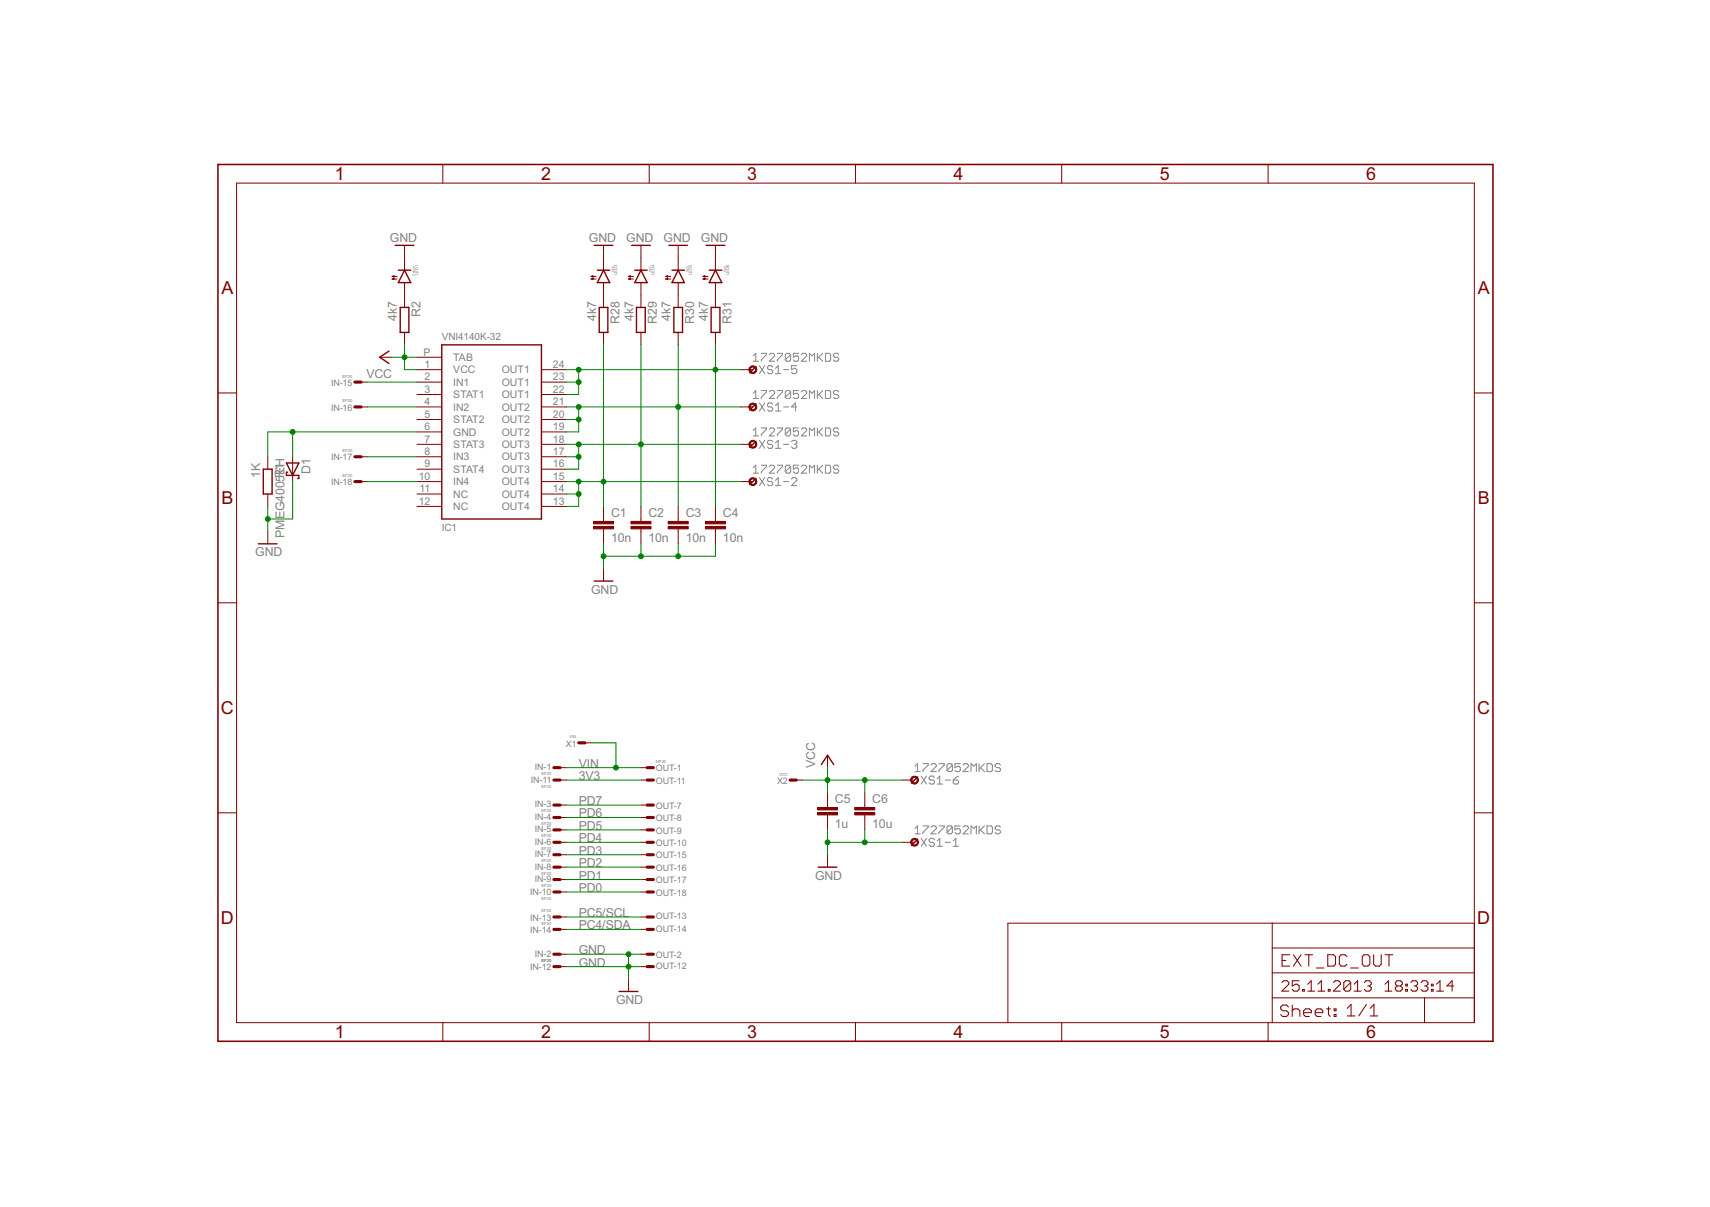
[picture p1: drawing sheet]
<svg xmlns="http://www.w3.org/2000/svg" width="210mm" height="148mm" viewBox="0 0 210 148" stroke-linecap="round" stroke-linejoin="round" font-family="sans-serif">
<g fill="none" stroke="#808080" stroke-width=".12">
<path d="M92.5 57.4l.3-.3v1M92.5 43.7l.3-.3v.9M92.5 48.3l.3-.4v1M92.5 52.9l.3-.4v1M92.5 58.1h.6M92.5 53.5h.6M92.5 48.9h.6M92.5 44.3h.6M93.2 58.6l.7 1M93.2 54.1l.7 .9M93.2 49.5l.7 1M93.2 44.9l.7 1"/>
<path d="M93.5 57.1h.6v.2l-.6 .6v.2M93.5 43.4h.6v.1l-.6 .7v.1M93.5 47.9h.6v.2l-.6 .7v.1M93.5 52.5h.6v.2l-.6 .6v.2M93.9 58.6l-.7 1M93.9 54.1l-.7 .9M93.9 49.5l-.7 1M93.9 44.9l-.7 1M94.4 57.3l.2-.2h.3l.2 .2v.1l-.7 .7h.7M94.4 43.5l.2-.1h.3l.2 .1v.2l-.7 .6h.7M94.4 48.1l.2-.2h.3l.2 .2v.2l-.7 .6h.7M94.4 52.7l.2-.2h.3l.2 .2v.2l-.7 .6h.7"/>
<path d="M94.8 58.8l-.1-.2h-.3l-.2 .2v.2l.2 .1h.3l.1 .2v.2l-.1 .1h-.3l-.2-.1M94.8 45.1l-.1-.2h-.3l-.2 .2v.1l.2 .2h.3l.1 .2v.1l-.1 .2h-.3l-.2-.2M94.8 49.6l-.1-.1h-.3l-.2 .1v.2l.2 .2h.3l.1 .1v.2l-.1 .2h-.3l-.2-.2M94.8 54.2l-.1-.1h-.3l-.2 .1v.2l.2 .1h.3l.1 .2v.2l-.1 .1h-.3l-.2-.1M95.2 59.6h.6M95.2 59l.3-.4v1M95.2 45.2l.3-.3v1M95.2 49.8l.3-.3v1M95.2 54.4l.3-.3v.9M95.2 55h.6M95.2 50.5h.6M95.2 45.9h.6"/>
<path d="M95.4 57.1h.7v.2l-.7 .6v.2M95.4 43.4h.7v.1l-.7 .7v.1M95.4 47.9h.7v.2l-.7 .7v.1M95.4 52.5h.7v.2l-.7 .6v.2M96.2 59.1h.6M96.2 54.5h.6M96.2 50h.6M96.2 45.4h.6M97 57.3v.6l-.1 .2h-.3l-.2-.2M97 57.3l-.1-.2h-.3l-.2 .2v.6M97 43.5l-.1-.1h-.3l-.2 .1v.7M97 48.1l-.1-.2h-.3l-.2 .2v.7"/>
<path d="M97 52.7l-.1-.2h-.3l-.2 .2v.6M97 43.5v.7l-.1 .1h-.3l-.2-.1M97 48.1v.7l-.1 .1h-.3l-.2-.1M97 52.7v.6l-.1 .2h-.3l-.2-.2M97 57.3l-.6 .6M97 52.7l-.6 .6M97 48.1l-.6 .7M97 43.5l-.6 .7M97.2 58.8l.1-.2h.3l.2 .2v.2l-.6 .6h.6M97.2 54.2l.1-.1h.3l.2 .1v.2l-.2 .1M97.5 54.5h.1M97.6 54.5l.2 .2v.2l-.2 .1h-.3l-.1-.1"/>
<path d="M97.8 50h-.6l.4-.5v1M97.8 44.9h-.6v.5l.3-.2h.1l.2 .2v.3l-.2 .2h-.3l-.1-.2M98 57.1h-.6v.5l.5-.2 .1 .2v.3l-.1 .2h-.4l-.1-.2M98 43.4h-.6v.5l.5-.2 .1 .2v.3l-.1 .1h-.4l-.1-.1M98 47.9h-.6v.5l.3-.1h.2l.1 .1v.4l-.1 .1h-.4l-.1-.1M98 52.5h-.6v.5l.3-.1h.2l.1 .1v.3l-.1 .2h-.4l-.1-.2M98.4 57.3l.1-.2h.3l.2 .2v.1l-.6 .7h.6M98.4 43.5l.1-.1h.3l.2 .1v.2l-.6 .6h.6M98.4 48.1l.1-.2h.3l.2 .2v.2l-.6 .6h.6M98.4 52.7l.1-.2h.3l.2 .2v.2l-.6 .6h.6M99.4 44.3v-.9l.3 .3 .3-.3v.9M99.4 48.9v-1l.3 .4 .3-.4v1"/>
<path d="M99.4 53.5v-1l.3 .4 .3-.4v1M99.4 58.1v-1l.3 .3 .3-.3v1M100.3 43.4v.9M100.3 47.9v1M100.3 52.5v1M100.3 57.1v1M100.5 57.6l.5 .5M100.5 53l.5 .5M100.5 48.4l.5 .5M100.5 43.9l.5 .4M101 57.1l-.7 .7M101 52.5l-.7 .7"/>
<path d="M101 47.9l-.7 .7M101 43.4l-.7 .6M101.3 57.1h.5l.2 .2v.6l-.2 .2h-.5zM101.3 43.4h.5l.2 .1v.7l-.2 .1h-.5zM101.3 47.9h.5l.2 .2v.7l-.2 .1h-.5zM101.3 52.5h.5l.2 .2v.6l-.2 .2h-.5zM103 57.3l-.2-.2h-.3l-.2 .2v.1l.2 .2h.3l.2 .2v.1l-.2 .2h-.3l-.2-.2M103 43.5l-.2-.1h-.3l-.2 .1v.2l.2 .2h.3l.2 .1v.2l-.2 .1h-.3l-.2-.1M103 48.1l-.2-.2h-.3l-.2 .2v.2l.2 .1h.3l.2 .2v.2l-.2 .1h-.3l-.2-.1M103 52.7l-.2-.2h-.3l-.2 .2v.2l.2 .1h.3l.2 .2v.1l-.2 .2h-.3l-.2-.2M112.3 94.1l.3-.4v1M112.3 94.7h.7"/>
<path d="M113.1 95.3l.6 .9M113.3 93.7h.6v.2l-.6 .7v.1M113.7 95.3l-.6 .9M114.3 93.9l.1-.2h.4l.1 .2v.2l-.6 .6h.6M114.7 95.4l-.1-.1h-.4l-.2 .1v.2l.2 .2h.4l.1 .1v.2l-.1 .1h-.4l-.2-.1M115 95.6l.4-.3v.9M115 96.2h.7M115.3 93.7h.6v.2l-.6 .7v.1M116 95.8h.7M116.9 93.9l-.2-.2h-.3l-.2 .2v.7M116.9 93.9v.7l-.2 .1h-.3l-.2-.1M116.9 93.9l-.7 .7"/>
<path d="M117 95.8h.5l.2 .1v.2l-.2 .1h-.3l-.2-.1zM117.7 95.3l-.4 .1-.3 .4M117.9 93.7h-.7v.5l.4-.1h.1l.2 .1v.4l-.2 .1h-.3l-.2-.1M118.2 93.9l.2-.2h.3l.2 .2v.2l-.7 .6h.7M119.2 94.7v-1l.3 .4 .3-.4v1M120.2 93.7v1M120.4 94.2l.4 .5M120.8 93.7l-.6 .7M121.2 93.7h.4l.2 .2v.7l-.2 .1h-.4zM122.8 93.9l-.2-.2h-.3l-.1 .2v.2l.1 .1h.3l.2 .2v.2l-.2 .1h-.3l-.1-.1M112.3 101.7l.3-.3v1M112.3 102.4h.7"/>
<path d="M113.1 102.9l.6 1M113.3 101.4h.6v.1l-.6 .7v.2M113.7 102.9l-.6 1M114.3 101.5l.1-.1h.4l.1 .1v.2l-.6 .7h.6M114.7 103.1l-.1-.2h-.4l-.2 .2v.1l.2 .2h.4l.1 .2v.1l-.1 .2h-.4l-.2-.2M115 103.9h.7M115 103.2l.4-.3v1M115.3 101.4h.6v.1l-.6 .7v.2M116 103.4h.7M116.9 101.5v.7l-.2 .2h-.3l-.2-.2M116.9 101.5l-.2-.1h-.3l-.2 .1v.7M116.9 101.5l-.7 .7"/>
<path d="M117 103.9h.7M117 103.2l.3-.3v1M117.9 101.4h-.7v.5l.4-.2h.1l.2 .2v.3l-.2 .2h-.3l-.2-.2M118.2 101.5l.2-.1h.3l.2 .1v.2l-.7 .7h.7M119.2 102.4v-1l.3 .3 .3-.3v1M120.2 101.4v1M120.4 101.9l.4 .5M120.8 101.4l-.6 .6M121.2 101.4h.4l.2 .1v.7l-.2 .2h-.4zM122.8 101.5l-.2-.1h-.3l-.1 .1v.2l.1 .2h.3l.2 .1v.2l-.2 .2h-.3l-.1-.2"/>
</g>
<g fill="none" stroke="#800000" stroke-width=".12">
<path d="M29 22.5h152v103h-152zM48.1 34.2h.6M48.1 33.9h.6M48.1 34.2h.3v.1zM48.1 33.9l.3-.1v.2zM49.7 30.1v3.1M49.7 34.7v3M54.4 20.2v2.3M72.6 34.2h.6M72.6 34.2h.2v.1zM72.6 33.9l.2-.1v.2zM72.6 33.9h.6"/>
<path d="M74.1 30.1v3.1M74.1 34.7v3M77.2 34.2h.5M77.2 33.9h.5M77.2 34.2h.2v.1zM77.2 33.9l.2-.1v.2zM78.7 30.1v3.1M78.7 34.7v3M79.7 20.2v2.3M81.7 34.2h.6M81.7 33.9h.6M81.7 34.2h.3v.1z"/>
<path d="M81.7 33.9l.3-.1v.2zM83.2 30.1v3.1M83.2 34.7v3M86.3 34.2h.6M86.3 33.9h.6M86.3 34.2h.2v.1zM86.3 33.9l.2-.1v.2zM87.8 30.1v3.1M87.8 34.7v3M105 20.2v2.3M130.3 20.2v2.3M155.7 20.2v2.3"/>
<path d="M26.8 48.2h2.2M32.9 56.1v1.5M35.9 56.1v3M43.6 46.9h1.5M43.6 50h1.5M43.6 56.1h1.5M43.6 59.1h1.5M46.6 43.9h1.5M49.7 40.8v1.5M51.2 46.9h3M51.2 50h3M51.2 56.1h3"/>
<path d="M51.2 59.1h3M51.2 54.5h3M51.2 45.4h3M51.2 48.4h3M51.2 51.5h3M51.2 53h3M51.2 57.6h3M51.2 43.9h3M66.5 46.9h3M66.5 50h3M66.5 56.1h3M66.5 59.1h3"/>
<path d="M66.5 54.5h3M66.5 45.4h3M66.5 48.4h3M66.5 51.5h3M66.5 53h3M66.5 57.6h3M74.1 40.8v1.5M78.7 40.8v1.5M83.2 40.8v1.5M87.8 40.8v1.5M90.9 50h1.5M90.9 59.1h1.5"/>
<path d="M90.9 54.5h1.5M90.9 45.4h1.5M181 48.2h2.3M26.8 74h2.2M32.9 60.6v1.6M32.9 65.2v1.6M51.2 60.6h3M51.2 62.2h3M66.5 60.6h3M66.5 62.2h3M74.1 62.2v1.8M74.1 64.9v1.9"/>
<path d="M74.1 69.8v1.5M78.7 62.2v1.8M78.7 64.9v1.9M83.2 62.2v1.8M83.2 64.9v1.9M87.8 62.2v1.8M87.8 64.9v1.9M181 74h2.3M26.8 99.8h2.2M68 94.2h1.5M68 98.8h1.5M68 95.8h1.5"/>
<path d="M71 91.2h1.6M78.7 94.2h1.5M78.7 98.8h1.5M78.7 95.8h1.5M97 95.8h1.5M101.6 92.7v1.5M101.6 97.3v1.8M106.2 97.3v1.8M110.7 95.8h1.6M181 99.8h2.3M68 117.1h1.5M68 100.4h1.5"/>
<path d="M68 101.9h1.5M68 103.4h1.5M68 118.7h1.5M68 112.6h1.5M68 114.1h1.5M68 104.9h1.5M68 106.4h1.5M68 108h1.5M68 109.5h1.5M78.7 117.1h1.5M78.7 100.4h1.5M78.7 101.9h1.5"/>
<path d="M78.7 103.4h1.5M78.7 118.7h1.5M78.7 112.6h1.5M78.7 114.1h1.5M78.7 104.9h1.5M78.7 106.4h1.5M78.7 108h1.5M78.7 109.5h1.5M101.6 100v1.9M101.6 104.9v1.5M106.2 100v1.9M110.7 103.4h1.6"/>
<path d="M156.2 113.3v12.2M156.2 119.4h24.8M156.2 116.4h24.8M181 113.3h-57.3v12.2M54.4 125.5v2.3M77.2 120.2v1.5M79.7 125.5v2.3M105 125.5v2.3M130.3 125.5v2.3M155.7 125.5v2.3M156.2 122.5h24.8M174.9 122.5v3"/>
</g>
<g fill="none" stroke="#800000" stroke-width=".13">
<path d="M157.4 117.9h.4M158.3 117.2h-.9v1.4h.9M158.8 117.2l.9 1.4M159.7 117.2l-.9 1.4M160.2 117.2h.9M160.7 117.2v1.4M161.6 118.8h.9M163 117.2h.7l.2 .2v1l-.2 .2h-.7zM165.3 117.4l-.2-.2h-.5l-.2 .2v1l.2 .2h.5l.2-.2M165.8 118.8h.9M167.4 117.2h.5l.2 .2v1l-.2 .2h-.5l-.2-.2v-1zM168.6 117.2v1.2l.2 .2h.5l.2-.2v-1.2"/>
<path d="M170 117.2h1M170.5 117.2v1.4M157.4 120.6l.2-.2h.4l.2 .2v.2l-.8 .9h.8M158.2 123.6l-.3-.2h-.5l-.2 .2v.2l.2 .3h.5l.3 .2v.2l-.3 .3h-.5l-.2-.3M158.6 123.4v1.4M158.6 124.1l.3-.3h.4l.3 .3v.7M159.5 120.4h-.9v.6l.4-.2h.3l.2 .2v.5l-.2 .2h-.5l-.2-.2M159.9 121.5h.2v.2h-.2zM160 124.3h1v-.2l-.3-.3h-.4l-.3 .3v.4l.3 .3h.4M160.5 121.7h.9M160.5 120.8l.5-.4v1.3M161.4 124.3h1v-.2l-.3-.3h-.4l-.3 .3v.4l.3 .3h.4"/>
<path d="M161.8 121.7h.8M161.8 120.8l.4-.4v1.3M162.8 123.8h.5M163 121.5h.3v.2h-.3zM163.1 123.6v.9l.2 .3M163.7 120.6l.2-.2h.4l.2 .2v.2l-.8 .9h.8M163.8 123.8h.2v.3h-.2zM163.8 124.5h.2v.3h-.2zM165.4 123.8l.4-.5v1.4M165.4 124.7h.9M165.8 120.6v.9l-.2 .2h-.4l-.2-.2M165.8 120.6l-.2-.2h-.4l-.2 .2v.9"/>
<path d="M165.8 120.6l-.8 .9M166.2 121.7h.9M166.2 120.8l.4-.4v1.3M167.5 120.6l.2-.2h.4l.2 .2v.2l-.2 .2M167.7 123.3l-.9 1.4M167.9 121h.2M168.1 121l.2 .2v.3l-.2 .2h-.4l-.2-.2M168.2 124.7h.9M168.2 123.8l.5-.5v1.4M170 121.7h.9M170 120.8l.4-.4v1.3M171.5 121l-.2 .2v.3l.2 .2h.4l.2-.2v-.3l-.2-.2"/>
<path d="M171.5 121l-.2-.2v-.2l.2-.2h.4l.2 .2v.2l-.2 .2M171.5 121h.4M172.6 121.5h.2v.2h-.2zM172.6 120.8h.2v.2h-.2zM173.2 120.6l.2-.2h.4l.2 .2v.2l-.2 .2M173.6 121h.2M173.8 121l.2 .2v.3l-.2 .2h-.4l-.2-.2M174.4 120.6l.2-.2h.5l.2 .2v.2l-.2 .2M174.9 121h.2M175.1 121l.2 .2v.3l-.2 .2h-.5l-.2-.2M175.7 121.5h.2v.2h-.2zM175.7 120.8h.2v.2h-.2z"/>
<path d="M176.3 121.7h.9M176.3 120.8l.5-.4v1.3M178.5 121h-.9l.6-.6v1.3"/>
</g>
<path d="M26.8 20.2h156.5v107.6h-156.5z" fill="none" stroke="#800000" stroke-width=".19"/>
<g fill="none" stroke="#800000" stroke-width=".38">
<path d="M43.6 46.9h.7M43.6 50h.7M43.6 56.1h.7M43.6 59.1h.7M68 94.2h.7M68 98.8h.7M68 95.8h.7M71 91.2h.8M79.4 94.2h.8M79.4 98.8h.8M79.4 95.8h.8M97 95.8h.7"/>
<path d="M68 117.1h.7M68 100.4h.7M68 101.9h.7M68 103.4h.7M68 118.7h.7M68 112.6h.7M68 114.1h.7M68 104.9h.7M68 106.4h.7M68 108h.7M68 109.5h.7M79.4 117.1h.8"/>
<path d="M79.4 100.4h.8M79.4 101.9h.8M79.4 103.4h.8M79.4 118.7h.8M79.4 112.6h.8M79.4 114.1h.8M79.4 104.9h.8M79.4 106.4h.8M79.4 108h.8M79.4 109.5h.8"/>
</g>
<g fill="none" stroke="#800000" stroke-width=".17">
<path d="M48.5 30.1h2.3M48.9 33.2h1.5M49.1 37.7h1.1v3.1h-1.1zM49.7 33.2l.7 1.5h-1.5zM72.9 30.1h2.3M73.3 33.2h1.5M73.6 37.7h1v3.1h-1zM74.1 33.2l.7 1.5h-1.5zM77.5 30.1h2.3M77.9 33.2h1.5M78.1 37.7h1.1v3.1h-1.1zM78.7 33.2l.7 1.5h-1.5z"/>
<path d="M82.1 30.1h2.3M82.5 33.2h1.5M82.7 37.7h1.1v3.1h-1.1zM83.2 33.2l.8 1.5h-1.5zM86.7 30.1h2.3M87.1 33.2h1.5M87.3 37.7h1.1v3.1h-1.1zM87.8 33.2l.8 1.5h-1.5zM32.3 57.6h1.1v3h-1.1zM35.2 56.8h1.5l-.8 1.6zM35.3 58h-.1v.4h1.5v.3h-.2M47.8 43.1l-1.2 .8 1.2 .7"/>
<path d="M54.2 42.3h12.3v21.4h-12.3zM92.8 58.7l-.8 .8M92.8 54.2l-.8 .7M92.8 49.6l-.8 .7M92.8 45l-.8 .8M31.7 66.8h2.3M72.9 71.3h2.3M100.8 93.9l.8-1.2 .7 1.2M112.6 95.4l-.7 .7M100.4 106.4h2.3M112.6 103l-.7 .8M76 121.7h2.3"/>
</g>
<g fill="#800000" stroke="#800000" stroke-width=".12">
<path d="M112 103a.48 .48 0 0 1 .7 .2 .48 .48 0 0 1-.3 .7 .48 .48 0 0 1-.6-.5h.1a.34 .34 0 0 1 .5-.3 .34 .34 0 0 1 .1 .6 .34 .34 0 0 1-.5-.2l-.1-.1h-.1z" fill-rule="evenodd"/>
<path d="M92.1 58.7a.49 .49 0 0 1 .8 .2 .49 .49 0 0 1-.4 .7 .49 .49 0 0 1-.6-.5h.2a.33 .33 0 0 1 .4-.3 .33 .33 0 0 1 .2 .5 .33 .33 0 0 1-.6 0v-.2h-.2z" fill-rule="evenodd"/>
<path d="M92.1 54.2a.49 .49 0 0 1 .8 .1 .49 .49 0 0 1-.4 .7 .49 .49 0 0 1-.6-.5h.2a.33 .33 0 0 1 .4-.3 .33 .33 0 0 1 .2 .5 .33 .33 0 0 1-.6 0v-.2h-.2z" fill-rule="evenodd"/>
<path d="M92.1 49.6a.49 .49 0 0 1 .8 .2 .49 .49 0 0 1-.4 .6 .49 .49 0 0 1-.6-.4h.2a.33 .33 0 0 1 .4-.4 .33 .33 0 0 1 .2 .5 .33 .33 0 0 1-.6 0v-.1h-.2z" fill-rule="evenodd"/>
<path d="M92.1 45a.49 .49 0 0 1 .8 .2 .49 .49 0 0 1-.4 .7 .49 .49 0 0 1-.6-.5h.2a.33 .33 0 0 1 .4-.3 .33 .33 0 0 1 .2 .5 .33 .33 0 0 1-.6-.1v-.1h-.2z" fill-rule="evenodd"/>
<path d="M112 95.4a.48 .48 0 0 1 .7 .1 .48 .48 0 0 1-.3 .7 .48 .48 0 0 1-.6-.4h.1a.34 .34 0 0 1 .5-.3 .34 .34 0 0 1 .1 .5 .34 .34 0 0 1-.5-.1l-.1-.1h-.1z" fill-rule="evenodd"/>
</g>
<g fill="#800000" stroke="#800000" stroke-width=".12">
<path d="M72.9 64.6h2.4v.3h-2.4z"/>
<path d="M72.9 64h2.4v.3h-2.4z"/>
<path d="M77.4 64.6h2.5v.3h-2.5z"/>
<path d="M77.4 64h2.5v.3h-2.5z"/>
<path d="M82 64.6h2.5v.3h-2.5z"/>
<path d="M82 64h2.5v.3h-2.5z"/>
<path d="M86.6 64.6h2.4v.3h-2.4z"/>
<path d="M86.6 64h2.4v.3h-2.4z"/>
<path d="M100.4 99.7h2.4v.3h-2.4z"/>
<path d="M100.4 99.1h2.4v.3h-2.4z"/>
<path d="M104.9 99.7h2.5v.3h-2.5z"/>
<path d="M104.9 99.1h2.5v.3h-2.5z"/>
</g>
<g fill="none" stroke="#008000" stroke-width=".12">
<path d="M35.9 53v3.1M35.9 59.1v4.6h-3M45.1 46.9h6.1M45.1 50h6.1M45.1 56.1h6.1M45.1 59.1h6.1M48.1 43.9h3.1M49.7 42.3v3.1h1.5M51.2 53h-18.3v3.1M69.5 45.4h21.4M69.5 46.9h1.5M69.5 50h21.4"/>
<path d="M69.5 56.1h1.5M69.5 59.1h21.4M69.5 51.5h1.5M69.5 54.5h21.4M71 45.4v3h-1.5M71 50v3h-1.5M71 54.5v3.1h-1.5M71 59.1v3.1h-1.5M74.1 42.3v19.9M78.7 42.3v19.9M83.2 42.3v19.9M87.8 42.3v19.9"/>
<path d="M32.9 62.2v3M69.5 60.6h1.5M74.1 66.8v3M78.7 66.8v1.5M83.2 66.8v1.5M87.8 66.8v1.5h-13.7M69.5 98.8h9.2M69.5 95.8h9.2M69.5 94.2h9.2M72.6 91.2h3v3M98.5 95.8h12.2M101.6 94.2v3.1"/>
<path d="M106.2 95.8v1.5M69.5 117.1h9.2M69.5 118.7h9.2M69.5 103.4h9.2M69.5 100.4h9.2M69.5 101.9h9.2M69.5 104.9h9.2M69.5 106.4h9.2M69.5 108h9.2M69.5 109.5h9.2M69.5 112.6h9.2M69.5 114.1h9.2"/>
<path d="M77.2 117.1v3.1M101.6 101.9v3M101.6 103.4h9.1M106.2 101.9v1.5"/>
</g>
<g fill="#008000" stroke="#008000" stroke-width=".12">
<circle cx="77.2" cy="117.1" r=".3"/>
<circle cx="77.2" cy="118.7" r=".3"/>
<circle cx="101.6" cy="103.4" r=".3"/>
<circle cx="106.2" cy="103.4" r=".3"/>
<circle cx="74.1" cy="68.3" r=".3"/>
<circle cx="78.7" cy="68.3" r=".3"/>
<circle cx="83.2" cy="68.3" r=".3"/>
<circle cx="32.9" cy="63.7" r=".3"/>
<circle cx="101.6" cy="95.8" r=".3"/>
<circle cx="106.2" cy="95.8" r=".3"/>
<circle cx="49.7" cy="43.9" r=".3"/>
<circle cx="75.6" cy="94.2" r=".3"/>
<circle cx="71" cy="46.9" r=".3"/>
<circle cx="71" cy="45.4" r=".3"/>
<circle cx="87.8" cy="45.4" r=".3"/>
<circle cx="71" cy="50" r=".3"/>
<circle cx="71" cy="51.5" r=".3"/>
<circle cx="83.2" cy="50" r=".3"/>
<circle cx="71" cy="56.1" r=".3"/>
<circle cx="71" cy="54.5" r=".3"/>
<circle cx="78.7" cy="54.5" r=".3"/>
<circle cx="71" cy="60.6" r=".3"/>
<circle cx="71" cy="59.1" r=".3"/>
<circle cx="74.1" cy="59.1" r=".3"/>
<circle cx="35.9" cy="53" r=".3"/>
</g>
<g font-size="2.5" fill="#800000">
<text x="41.1" y="22.1">1</text>
<text x="66.4" y="22.1">2</text>
<text x="91.7" y="22.1">3</text>
<text x="117.1" y="22.1">4</text>
<text x="142.4" y="22.1">5</text>
<text x="167.7" y="22.1">6</text>
<text x="27.2" y="36.1">A</text>
<text x="181.4" y="36.1">A</text>
<text x="27.2" y="61.9">B</text>
<text x="181.4" y="61.9">B</text>
<text x="27.1" y="87.7">C</text>
<text x="181.3" y="87.7">C</text>
<text x="27.1" y="113.4">D</text>
<text x="181.3" y="113.4">D</text>
<text x="41.1" y="127.5">1</text>
<text x="66.4" y="127.5">2</text>
<text x="91.7" y="127.5">3</text>
<text x="117.1" y="127.5">4</text>
<text x="142.4" y="127.5">5</text>
<text x="167.7" y="127.5">6</text>
</g>
<g font-size="1.7" fill="#808080">
<text x="47.9" y="29.6">GND</text>
<text x="72.3" y="29.6">GND</text>
<text x="76.9" y="29.6">GND</text>
<text x="81.5" y="29.6">GND</text>
<text x="86" y="29.6">GND</text>
<text x="48.7" y="39.4" transform="rotate(-90 48.7 39.4)">4k7</text>
<text x="51.6" y="38.9" transform="rotate(-90 51.6 38.9)">R2</text>
<text x="73.2" y="39.4" transform="rotate(-90 73.2 39.4)">4k7</text>
<text x="76" y="39.7" transform="rotate(-90 76 39.7)">R28</text>
<text x="77.7" y="39.4" transform="rotate(-90 77.7 39.4)">4k7</text>
<text x="80.6" y="39.7" transform="rotate(-90 80.6 39.7)">R29</text>
<text x="82.3" y="39.4" transform="rotate(-90 82.3 39.4)">4k7</text>
<text x="85.2" y="39.7" transform="rotate(-90 85.2 39.7)">R30</text>
<text x="86.9" y="39.4" transform="rotate(-90 86.9 39.4)">4k7</text>
<text x="89.8" y="39.7" transform="rotate(-90 89.8 39.7)">R31</text>
<text x="45" y="46.4">VCC</text>
<text x="31.9" y="58.7" transform="rotate(-90 31.9 58.7)">1K</text>
<text x="38.1" y="58.1" transform="rotate(-90 38.1 58.1)">D1</text>
<text x="75" y="63.5">C1</text>
<text x="79.6" y="63.5">C2</text>
<text x="84.2" y="63.5">C3</text>
<text x="88.7" y="63.5">C4</text>
<text x="31.3" y="68.3">GND</text>
<text x="34.9" y="66" transform="rotate(-90 34.9 66)">PMEG4005RE1H</text>
<text x="75" y="66.5">10n</text>
<text x="79.6" y="66.5">10n</text>
<text x="84.2" y="66.5">10n</text>
<text x="88.7" y="66.5">10n</text>
<text x="72.6" y="72.9">GND</text>
<text x="71" y="95.8">3V3</text>
<text x="71" y="94.2">VIN</text>
<text x="100" y="94.2" transform="rotate(-90 100 94.2)">VCC</text>
<text x="71" y="98.8">PD7</text>
<text x="71" y="100.3">PD6</text>
<text x="71" y="101.9">PD5</text>
<text x="102.5" y="101.6">1u</text>
<text x="102.5" y="98.6">C5</text>
<text x="107.1" y="101.6">10u</text>
<text x="107.1" y="98.6">C6</text>
<text x="71" y="103.4">PD4</text>
<text x="71" y="104.9">PD3</text>
<text x="71" y="106.5">PD2</text>
<text x="71" y="108">PD1</text>
<text x="100" y="108">GND</text>
<text x="71" y="109.5">PD0</text>
<text x="71" y="112.6">PC5/SCL</text>
<text x="71" y="117.1">GND</text>
<text x="71" y="118.7">GND</text>
<text x="71" y="114.1">PC4/SDA</text>
<text x="75.6" y="123.2">GND</text>
</g>
<g font-size="1.4" fill="#808080">
<text x="54.2" y="41.7">VNI4140K-32</text>
<text x="52" y="43.6">P</text>
<text x="52.1" y="45.2">1</text>
<text x="52.1" y="46.7">2</text>
<text x="55.6" y="45.8">VCC</text>
<text x="55.6" y="47.4">IN1</text>
<text x="55.6" y="44.3">TAB</text>
<text x="61.6" y="47.4">OUT1</text>
<text x="61.6" y="45.8">OUT1</text>
<text x="67.9" y="46.7">23</text>
<text x="67.9" y="45.2">24</text>
<text x="52.1" y="48.2">3</text>
<text x="52.1" y="49.7">4</text>
<text x="52.1" y="51.3">5</text>
<text x="52.1" y="52.8">6</text>
<text x="55.6" y="48.9">STAT1</text>
<text x="55.6" y="50.4">IN2</text>
<text x="55.6" y="51.9">STAT2</text>
<text x="55.6" y="53.5">GND</text>
<text x="61.6" y="53.5">OUT2</text>
<text x="61.6" y="51.9">OUT2</text>
<text x="61.6" y="50.4">OUT2</text>
<text x="61.6" y="48.9">OUT1</text>
<text x="67.9" y="52.8">19</text>
<text x="67.9" y="51.3">20</text>
<text x="67.9" y="49.7">21</text>
<text x="67.9" y="48.2">22</text>
<text x="51.4" y="58.9">10</text>
<text x="52.1" y="54.3">7</text>
<text x="52.1" y="55.9">8</text>
<text x="52.1" y="57.4">9</text>
<text x="55.6" y="55">STAT3</text>
<text x="55.6" y="56.5">IN3</text>
<text x="55.6" y="58.1">STAT4</text>
<text x="55.6" y="59.6">IN4</text>
<text x="61.6" y="59.6">OUT4</text>
<text x="61.6" y="58">OUT3</text>
<text x="61.6" y="56.5">OUT3</text>
<text x="61.6" y="55">OUT3</text>
<text x="67.9" y="58.9">15</text>
<text x="67.9" y="57.4">16</text>
<text x="67.9" y="55.9">17</text>
<text x="67.9" y="54.3">18</text>
<text x="51.4" y="62">12</text>
<text x="51.5" y="60.4">11</text>
<text x="54.2" y="65.2">IC1</text>
<text x="55.6" y="61.1">NC</text>
<text x="55.6" y="62.6">NC</text>
<text x="61.6" y="62.6">OUT4</text>
<text x="61.6" y="61.1">OUT4</text>
<text x="67.9" y="62">13</text>
<text x="67.9" y="60.4">14</text>
</g>
<g font-size="1.2" fill="#808080">
<text x="40.6" y="47.4">IN-15</text>
<text x="40.6" y="50.4">IN-16</text>
<text x="40.6" y="56.5">IN-17</text>
<text x="40.6" y="59.6">IN-18</text>
<text x="65.7" y="94.5">IN-1</text>
<text x="69.4" y="91.6">X1</text>
<text x="80.5" y="94.7">OUT-1</text>
<text x="65.2" y="96.1">IN-11</text>
<text x="65.7" y="99.1">IN-3</text>
<text x="65.7" y="100.6">IN-4</text>
<text x="80.5" y="99.3">OUT-7</text>
<text x="80.5" y="100.8">OUT-8</text>
<text x="80.5" y="96.2">OUT-11</text>
<text x="95.4" y="96.2">X2</text>
<text x="65.7" y="102.2">IN-5</text>
<text x="65.7" y="103.7">IN-6</text>
<text x="65.7" y="105.2">IN-7</text>
<text x="65.7" y="106.8">IN-8</text>
<text x="80.5" y="102.3">OUT-9</text>
<text x="80.5" y="103.9">OUT-10</text>
<text x="80.5" y="105.4">OUT-15</text>
<text x="80.5" y="106.9">OUT-16</text>
<text x="65.1" y="109.8">IN-10</text>
<text x="65.1" y="113">IN-13</text>
<text x="65.7" y="108.3">IN-9</text>
<text x="80.5" y="112.9">OUT-13</text>
<text x="80.5" y="108.4">OUT-17</text>
<text x="80.5" y="110">OUT-18</text>
<text x="65.1" y="119.1">IN-12</text>
<text x="65.1" y="114.5">IN-14</text>
<text x="65.7" y="117.4">IN-2</text>
<text x="80.5" y="117.6">OUT-2</text>
<text x="80.5" y="119">OUT-12</text>
<text x="80.5" y="114.4">OUT-14</text>
</g>
<g font-size=".6" fill="#808080">
<text x="51.3" y="33.8" transform="rotate(-90 51.3 33.8)">LED1</text>
<text x="75.7" y="33.8" transform="rotate(-90 75.7 33.8)">LED3</text>
<text x="80.3" y="33.8" transform="rotate(-90 80.3 33.8)">LED4</text>
<text x="84.9" y="33.8" transform="rotate(-90 84.9 33.8)">LED5</text>
<text x="89.5" y="33.8" transform="rotate(-90 89.5 33.8)">LED6</text>
<text x="42" y="46.4">EF20</text>
<text x="42" y="49.4">EF20</text>
<text x="42" y="55.5">EF20</text>
<text x="42" y="58.6">EF20</text>
<text x="66.5" y="95.2">EF20</text>
<text x="69.9" y="90.6">VIN</text>
<text x="80.5" y="93.7">MF20</text>
<text x="95.6" y="95.2">VCC</text>
<text x="66.5" y="99.7">EF20</text>
<text x="66.5" y="101.3">EF20</text>
<text x="66.5" y="96.7">EF20</text>
<text x="66.5" y="102.8">EF20</text>
<text x="66.5" y="104.3">EF20</text>
<text x="66.5" y="105.8">EF20</text>
<text x="66.5" y="107.4">EF20</text>
<text x="66.5" y="108.9">EF20</text>
<text x="66.5" y="110.4">EF20</text>
<text x="66.5" y="112">EF20</text>
<text x="66.5" y="113.5">EF20</text>
<text x="66.5" y="118.1">EF20</text>
</g>
<g font-size=".4" fill="#808080">
<text x="50.9" y="33.8" transform="rotate(-90 50.9 33.8)">GREEN</text>
<text x="75.3" y="33.4" transform="rotate(-90 75.3 33.4)">RED</text>
<text x="79.9" y="33.4" transform="rotate(-90 79.9 33.4)">RED</text>
<text x="84.5" y="33.4" transform="rotate(-90 84.5 33.4)">RED</text>
<text x="89.1" y="33.4" transform="rotate(-90 89.1 33.4)">RED</text>
</g>
</svg>
